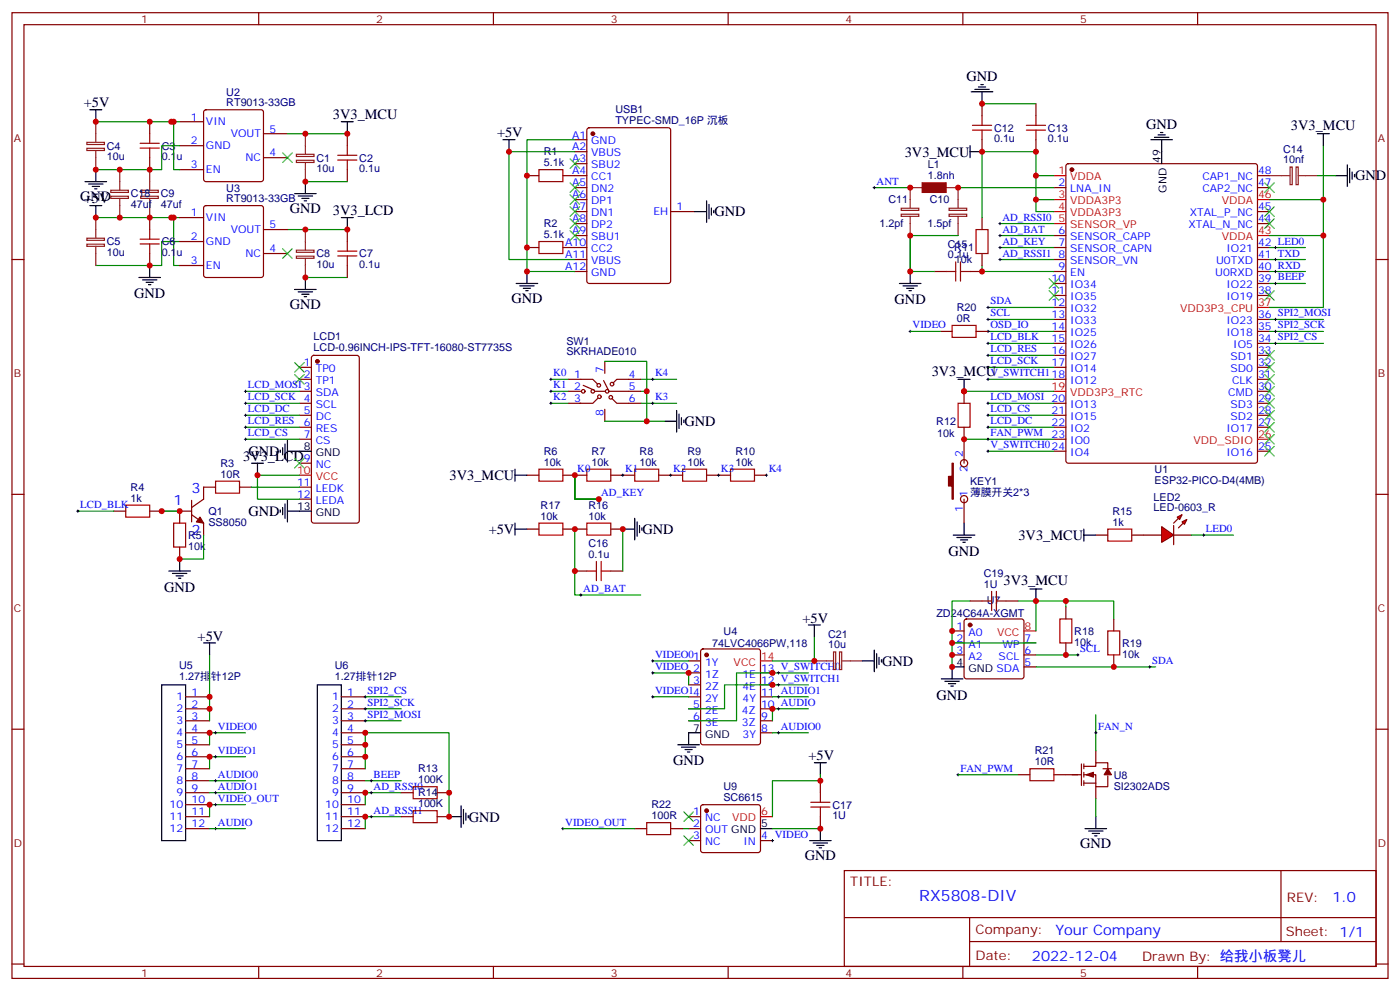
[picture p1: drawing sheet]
<svg xmlns="http://www.w3.org/2000/svg" width="412mm" height="292mm" viewBox="0 0 412 292" stroke-linecap="round" stroke-linejoin="round" font-family="sans-serif">
<g fill="none" stroke="#870000" stroke-width=".35">
<path d="M3.5 3.7h405.4v284.4h-405.4zM7.1 7.3h398.2v277.3h-398.2zM76.2 3.7v3.6M145.3 3.7v3.6M214.5 3.7v3.6M283.6 3.7v3.6M352.8 3.7v3.6M44.1 35.8v3.6M52.9 35.8h7.1M60.2 32.5l.5-.2h16.2l.5 .2 .2 .5v19.8l-.2 .5-.5 .2h-16.2l-.5-.3-.2-.4v-19.8zM77.6 39.4h7.1M102.3 39.4v3.5"/>
<path d="M173.1 37.8l.5-.2h23.2l.7 .4 .1 44.8-.5 .6-23.5 .1-.7-.5v-44.7zM289.3 30.6v3.5M305.2 30.6v3.5M44.1 46.4v3.6M52.9 42.9h7.1M52.9 50h7.1M77.6 46.4h7.1M102.3 50v3.5M155.2 51.7h3.5M165.8 51.7h7.1M169.3 55.2h3.6M169.3 58.8h3.6"/>
<path d="M169.3 44.7h3.6M169.3 41.1h3.6M169.3 48.2h3.6M289.3 41.1v3.6M305.2 41.1v3.6M310.4 55.2h3.6M314.2 48.4l.5-.2h55l.7 .4v87.1l-.4 .6-55.3 .1-.7-.5v-87zM370.4 55.2h3.5M370.4 51.7h3.5M3.5 76.4h3.6M44.1 64.1v3.5M44.1 74.6v3.6"/>
<path d="M52.9 64.1h7.1M52.9 71.1h7.1M52.9 78.2h7.1M60.2 60.7l.5-.2h16.2l.5 .2 .2 .5v19.8l-.2 .5-.5 .2h-16.2l-.5-.2-.2-.5v-19.8zM77.6 74.6h7.1M77.6 67.6h7.1M102.3 67.6v3.5M102.3 78.2v3.5M155.2 72.9h3.5M165.8 72.9h7.1M169.3 76.4h3.6M169.3 69.4h3.6"/>
<path d="M169.3 79.9h3.6M169.3 65.8h3.6M169.3 62.3h3.6M197.6 62.3h7M275.2 79.9h3.5M285.8 79.9h3.5M289.3 64.1v3.5M289.3 74.6v3.6M310.4 76.4h3.6M310.4 69.4h3.6M310.4 72.9h3.6M310.4 79.9h3.6"/>
<path d="M370.4 76.4h3.5M370.4 72.9h3.5M370.4 79.9h3.5M370.4 65.8h3.5M370.4 62.3h3.5M405.3 76.4h3.6M310.4 83.5h3.6M310.4 87h3.6M310.4 90.5h3.6M310.4 94.1h3.6M310.4 97.6h3.6M370.4 83.5h3.5"/>
<path d="M370.4 87h3.5M370.4 94.1h3.5M370.4 97.6h3.5M88.2 108.2h3.5M88.2 111.7h3.5M88.2 118.7h3.5M88.2 115.2h3.5M92 104.8l.4-.2h12.7l.7 .5v48.2l-.4 .7h-13l-.6-.4-.1-48.3zM284 115.2v3.5M310.4 101.1h3.6M310.4 104.6h3.6M310.4 108.2h3.6"/>
<path d="M310.4 111.7h3.6M310.4 118.7h3.6M370.4 101.1h3.5M370.4 104.6h3.5M370.4 108.2h3.5M370.4 111.7h3.5M370.4 118.7h3.5M370.4 115.2h3.5M88.2 122.3h3.5M88.2 125.8h3.5M88.2 129.3h3.5M88.2 136.4h3.5"/>
<path d="M155.2 139.9h3.5M165.8 139.9h7.1M179.9 139.9h7.1M194 139.9h7.1M208.1 139.9h7.1M222.2 139.9h3.6M284 125.8v10.6M310.4 122.3h3.6M310.4 125.8h3.6M310.4 129.3h3.6M310.4 132.9h3.6M370.4 122.3h3.5"/>
<path d="M370.4 125.8h3.5M370.4 132.9h3.5M3.5 145.6h3.6M33.5 150.5h3.5M44.1 150.5h3.5M56.4 151.6l3.6 2.4v3.6M56.4 150.5h-3.5v3.5M56.4 147.3v6.4M63.5 143.4h-3.5v3.6l-3.6 2.4M70.6 143.4h3.5M88.2 143.4h3.5M88.2 147h3.5"/>
<path d="M284 147v7M322.8 157.6h3.5M333.4 157.6h3.5M405.3 145.6h3.6M52.9 161.1v3.5M202.8 194.6h3.6M202.8 198.1h3.6M206.6 191.3l.5-.2h16.2l.7 .4v27.1l-.4 .6-16.5 .1-.7-.5v-27zM224 198.1h3.5M3.5 214.7h3.6M54.7 205.2h7M54.7 208.7h7"/>
<path d="M54.7 212.2h7M54.7 215.8h7M54.7 219.3h7M100.5 205.2h7.1M100.5 208.7h7.1M100.5 212.2h7.1M100.5 215.8h7.1M100.5 219.3h7.1M202.8 201.6h3.6M202.8 205.2h3.6M202.8 208.7h3.6M202.8 212.2h3.6"/>
<path d="M224 201.6h3.5M224 205.2h3.5M224 208.7h3.5M224 212.2h3.5M224 215.8h3.5M405.3 214.7h3.6M54.7 222.8h7M54.7 226.3h7M54.7 229.9h7M54.7 233.4h7M54.7 236.9h7M100.5 222.8h7.1"/>
<path d="M100.5 226.3h7.1M100.5 229.9h7.1M100.5 233.4h7.1M100.5 236.9h7.1M54.7 240.5h7M54.7 244h7M100.5 240.5h7.1M100.5 244h7.1M248.7 256.3h156.6v28.3h-156.6zM377.3 256.4v20.8M248.7 270.2h156.5M285.6 277.2h119.6"/>
<path d="M285.6 270.2v14.1M3.5 283.8h3.6M76.2 284.6v3.5M145.3 284.6v3.5M214.5 284.6v3.5M283.6 284.6v3.5M352.8 284.6v3.5M405.3 283.8h3.6"/>
<circle cx="284" cy="136.4" r="1.06"/>
<circle cx="284" cy="147" r="1.06"/>
</g>
<g fill="#870000" stroke="#870000" stroke-width=".35">
<path d="M58.9 152.3l1.1 1.7-2.1-.3z"/>
<path d="M280.5 136.4h.3v10.6h-.3v-3.9h-1.1v-2.8h1.1z"/>
<circle cx="315.7" cy="50" r=".53"/>
<circle cx="208.1" cy="192.8" r=".53"/>
<circle cx="174.6" cy="39.4" r=".53"/>
<circle cx="93.5" cy="106.4" r=".53"/>
</g>
<path d="M310.4 51.7h3.6M310.4 58.8h3.6M370.4 58.8h3.5M310.4 62.3h3.6M310.4 65.8h3.6M370.4 69.4h3.5M370.4 90.5h3.5M310.4 115.2h3.6M88.2 139.9h3.5M370.4 129.3h3.5M224 194.6h3.5" fill="none" stroke="#f00" stroke-width=".35"/>
<g fill="none" stroke="#000" stroke-width=".35">
<path d="M26.5 32.3h3.5M28.2 32.3v3.5M100.5 35.8h3.6M102.3 35.8v3.6M286.1 27h6.4M287.2 26.3h4.2M288.2 25.6h2.1M288.9 24.9h.7M289.3 27v3.6M388.1 39.4h3.5M389.8 39.4v3.5M25 53.5h6.4"/>
<path d="M26.1 54.2h4.2M27.2 54.9h2.1M27.9 55.6h.7M28.2 50v3.5M86.8 57h6.3M87.8 57.7h4.3M88.9 58.4h2.1M89.6 59.1h.7M90 53.5v3.5M148.2 41.1h3.5M149.9 41.1v3.6M285.8 44.7h3.5"/>
<path d="M285.8 42.9v3.5M342.2 44.7v3.5M393.3 51.7h3.6M396.9 48.5v6.4M397.6 49.6v4.2M398.3 50.7v2.1M399 51.4v.7M26.5 60.5h3.5M28.2 60.5v3.6M100.5 64.1h3.6M102.3 64.1v3.5M155.2 79.9v3.6"/>
<path d="M268.1 79.9v3.6M86.8 85.2h6.3M87.8 85.9h4.3M88.9 86.6h2.1M89.6 87.3h.7M90 81.7v3.5M152 83.5h6.4M153.1 84.2h4.2M154.2 84.9h2.1M154.9 85.6h.7M264.9 83.5h6.4M266 84.2h4.2"/>
<path d="M267.1 84.9h2.1M267.8 85.6h.7M282.2 111.7h3.6M284 111.7v3.5M74.1 136.4h3.5M75.8 136.4v3.5M82.5 132.5v.7M83.3 131.8v2.1M84 130.7v4.3M84.7 132.9h7M84.7 129.7v6.3M151.7 139.9h3.5"/>
<path d="M151.7 138.1v3.6M195.8 124h3.5M199.3 120.9v6.3M200 121.9v4.3M200.7 123v2.1M201.4 123.7v.7M82.5 150.1v.7M83.3 149.4v2.2M84 148.4v4.2M84.7 150.5h7M84.7 147.3v6.4M280.8 157.6h6.4"/>
<path d="M281.9 158.3h4.2M282.9 159h2.1M283.6 159.7h.7M284 154v3.6M49.7 168.1h6.4M50.8 168.8h4.2M51.9 169.5h2.1M52.6 170.3h.7M52.9 164.6v3.5M60 189.3h3.5M61.7 189.3v3.5M238.1 184h3.6"/>
<path d="M239.9 184v3.5M47.6 201.6h7.1v45.9h-7.1zM93.5 201.6h7v45.9h-7zM199.7 219.3h6.3M200.7 220h4.3M206.4 215.8h-3.6v3.5M135.8 237.3v6.3M136.5 238.3v4.3M137.2 239.4v2.1M201.8 220.7h2.1M202.5 221.4h.7M132.3 240.5h3.5"/>
<path d="M137.9 240.1v.7"/>
</g>
<g fill="none" stroke="#8c2424" stroke-width=".35">
<path d="M28.2 35.8v6M90 39.4v6M25.6 41.9h5.2v.6h-5.2zM25.6 43.7h5.2v.6h-5.2zM28.2 44.3v5.7M41.5 56h5.1v.7h-5.1zM41.5 57.8h5.1v.6h-5.1zM44.1 50v6M44.1 58.4v5.7M87.3 45.4h5.2v.7h-5.2zM87.3 47.2h5.2v.6h-5.2zM90 47.8v5.7"/>
<path d="M271.6 55.2h-3.5v6M278.7 55.2h3.5v6M373.9 51.7h6M380 49.2h.6v5.2h-.6zM381.8 49.2h.6v5.2h-.6zM382.4 51.7h5.7M25.6 70.1h5.2v.7h-5.2zM25.6 71.9h5.2v.6h-5.2zM28.2 64.1v6M28.2 72.5v5.7M87.3 73.7h5.2v.6h-5.2zM87.3 75.4h5.2v.7h-5.2z"/>
<path d="M90 67.6v6M90 76.1v5.6M265.5 61.3h5.2v.6h-5.2zM265.5 63.1h5.2v.6h-5.2zM268.1 63.7v5.7M279.6 61.3h5.2v.6h-5.2zM279.6 63.1h5.2v.6h-5.2zM282.2 63.7v5.7"/>
</g>
<g fill="none" stroke="#a10000" stroke-width=".35">
<path d="M44.1 39.4v2.8M286.5 36.9h5.6M286.5 38.3h5.6M289.3 34.1v2.8M289.3 38.3v2.8M302.3 36.9h5.7M302.3 38.3h5.7M305.2 34.1v2.8M305.2 38.3v2.8M41.3 42.2h5.6M41.3 43.6h5.6M44.1 43.6v2.8"/>
<path d="M99.5 45.7h5.6M99.5 47.1h5.6M102.3 42.9v2.8M102.3 47.1v2.9M158.7 50h7.1v3.5h-7.1zM41.3 70.4h5.6M41.3 71.8h5.6M44.1 67.6v2.8M44.1 71.8v2.8M99.5 73.9h5.6M99.5 75.4h5.6M102.3 71.1v2.8"/>
<path d="M102.3 75.4v2.8M158.7 71.1h7.1v3.5h-7.1zM278.7 79.9h2.8M281.5 77.1v5.7M282.9 79.9h2.9M282.9 77.1v5.7M287.5 67.6h3.5v7h-3.5zM282.2 118.7h3.6v7.1h-3.6zM158.7 138.1h7.1v3.6h-7.1zM172.9 138.1h7v3.6h-7zM187 138.1h7v3.6h-7zM201.1 138.1h7v3.6h-7z"/>
<path d="M215.2 138.1h7v3.6h-7zM37 148.7h7.1v3.6h-7.1zM51.2 154h3.5v7.1h-3.5zM63.5 141.7h7.1v3.5h-7.1zM326.3 155.8h7.1v3.5h-7.1z"/>
</g>
<g fill="none" stroke="#008700" stroke-width=".35">
<path d="M28.2 35.8h24.7M51.2 35.8v14.2h1.7M84.7 39.4h17.6M289.3 30.6h15.9M52.9 42.9h-5.3v7.1h-19.4M90 53.5h12.3M169.3 41.1h-14.1v38.8h14.1M169.3 44.7h-19.4v31.7h19.4M257.5 55.2h10.6M282.2 55.2h28.2M305.2 58.8v3.5h5.2M305.2 51.7v-7h-15.9v19.4"/>
<path d="M310.4 51.7h-5.2v7.1h5.2M373.9 58.8h15.9M388.1 51.7h5.2M389.8 42.9v26.5h-15.9M28.2 64.1h24.7M51.2 64.1v14.1h1.7M52.9 71.1h-5.3v7.1h-19.4M84.7 67.6h17.6M268.1 79.9h7.1M268.1 69.4v10.5M282.2 69.4h-14.1v10.5M289.3 78.2v1.7h21.1"/>
<path d="M294.6 65.8h15.8M294.6 69.4h15.8M294.6 72.9h15.8M294.6 76.4h15.8M373.9 72.9h10.6M373.9 76.4h10.6M373.9 79.9h10.6M389.8 69.4v21.1h-15.9M90 81.7h12.3M291 90.5h19.4M291 94.1h19.4M291 97.6h19.4"/>
<path d="M373.9 83.5h10.6M373.9 94.1h15.9M373.9 97.6h15.9M72.3 115.2h15.9M72.3 118.7h15.9M162.3 115.2h5.3M162.3 118.7h5.3M162.3 111.7h5.3M188.7 115.2h1.8v8.8h5.3M188.7 118.7h10.6M188.7 111.7h10.6M284 115.2h26.4"/>
<path d="M291 118.7h19.4M291 111.7h19.4M291 101.1h19.4M291 108.2h19.4M291 104.6h19.4M373.9 101.1h15.9M72.3 122.3h15.9M72.3 125.8h15.9M72.3 129.3h15.9M88.2 139.9h-12.4v7.1h12.4M284 129.3h26.4M291 125.8h19.4"/>
<path d="M291 122.3h19.4M291 132.9h19.4M22.9 150.5h10.6M47.6 150.5h5.3M60 157.6v7h-7.1M74.1 143.4h14.1M61.7 192.8v19.4M192.3 194.6h10.5M192.3 198.1h10.5v3.5M238.1 198.1h-21.1v14.1h-14.2M239.9 187.5v7.1h-12.4M72.3 215.8h-10.6v3.5"/>
<path d="M107.6 212.2h10.6M107.6 208.7h10.6M107.6 205.2h10.6M192.3 205.2h10.5M227.5 215.8h10.6M227.5 205.2h10.6M238.1 201.6h-24.7v7.1h-10.6M238.1 208.7h-10.6v3.5M61.7 229.9h10.6M61.7 233.4h10.6M72.3 222.8h-10.6v3.5M72.3 236.9h-10.6v3.6"/>
<path d="M107.6 226.3v-10.5h24.7v24.7M107.6 229.9h10.6M118.2 233.4h-10.6v3.5M61.7 244h10.6M118.2 240.5h-10.6v3.5"/>
</g>
<g fill="none" stroke="#3c3" stroke-width=".35">
<path d="M309 82.1l2.9 2.8M309 85.6l2.9 2.8M311.9 82.1l-2.9 2.8M311.9 85.6l-2.9 2.8M86.8 106.8l2.8 2.8M86.8 110.3l2.8 2.8M89.6 106.8l-2.8 2.8M89.6 110.3l-2.8 2.8M372.5 117.3l2.9 2.9M372.5 113.8l2.9 2.8M372.5 110.3l2.9 2.8M372.5 106.8l2.9 2.8"/>
<path d="M372.5 103.2l2.9 2.8M375.4 117.3l-2.9 2.9M375.4 113.8l-2.9 2.8M375.4 110.3l-2.9 2.8M375.4 106.8l-2.9 2.8M375.4 103.2l-2.9 2.8M86.8 135l2.8 2.8M89.6 135l-2.8 2.8M372.5 127.9l2.9 2.8M372.5 120.9l2.9 2.8M375.4 127.9l-2.9 2.8M375.4 120.9l-2.9 2.8"/>
</g>
<g fill="none" stroke="#000" stroke-width=".29">
<path d="M257.2 55.2h.7M257.5 54.9v.7M294.2 65.8h.7M294.2 76.4h.7M294.2 69.4h.7M294.2 72.9h.7M294.6 65.5v.7M294.6 69v.7M294.6 72.5v.7M294.6 76.1v.7M375.4 76.4h.7M375.4 72.9h.7"/>
<path d="M375.4 79.9h.7M375.7 72.5v.7M375.7 76.1v.7M375.7 79.6v.7M290.7 90.5h.7M290.7 94.1h.7M290.7 97.6h.7M291 90.2v.7M291 93.7v.7M291 97.2v.7M375.4 94.1h.7M375.4 97.6h.7"/>
<path d="M375.4 83.5h.7M375.7 83.1v.7M375.7 93.7v.7M375.7 97.2v.7M72 115.2h.7M72 118.7h.7M72.3 114.9v.7M72.3 118.4v.7M161.9 115.2h.7M161.9 118.7h.7M161.9 111.7h.7M162.3 111.3v.7"/>
<path d="M162.3 114.9v.7M162.3 118.4v.7M191.9 118.7h.7M191.9 111.7h.7M192.3 111.3v.7M192.3 118.4v.7M290.7 118.7h.7M290.7 111.7h.7M290.7 101.1h.7M290.7 104.6h.7M290.7 108.2h.7M291 100.8v.7"/>
<path d="M291 104.3v.7M291 107.8v.7M291 111.3v.7M291 118.4v.7M375.4 101.1h.7M375.7 100.8v.7M72 122.3h.7M72 125.8h.7M72 129.3h.7M72.3 121.9v.7M72.3 125.4v.8M72.3 129v.7"/>
<path d="M169 139.9h.7M169.3 139.6v.7M183.1 139.9h.7M183.4 139.6v.7M197.2 139.9h.7M197.6 139.6v.7M211.3 139.9h.7M211.7 139.6v.7M225.4 139.9h.7M225.8 139.6v.7M290.7 122.3h.7M290.7 125.8h.7"/>
<path d="M290.7 132.9h.7M291 121.9v.7M291 125.4v.8M291 132.5v.7M22.6 150.5h.7M22.9 150.1v.7M191.9 194.6h.7M191.9 198.1h.7M192.3 194.2v.7M192.3 197.8v.7M229 198.1h.7M229.3 197.8v.7"/>
<path d="M63.1 215.8h.8M63.5 215.4v.7M107.2 208.7h.7M107.2 212.2h.7M107.2 205.2h.7M107.6 204.8v.7M107.6 208.4v.7M107.6 211.9v.7M191.9 205.2h.7M192.3 204.8v.7M229 215.8h.7M229 208.7h.7"/>
<path d="M229 205.2h.7M229 201.6h.7M229.3 201.3v.7M229.3 204.8v.7M229.3 208.4v.7M229.3 215.4v.7M63.1 222.8h.8M63.1 229.9h.8M63.1 233.4h.8M63.1 236.9h.8M63.5 222.5v.7M63.5 229.5v.7"/>
<path d="M63.5 233v.8M63.5 236.6v.7M109 229.9h.7M109.4 229.5v.7M63.1 244h.8M63.5 243.6v.7"/>
</g>
<path d="M271.6 53.8h7.1v2.9h-7.1z" fill="#a10000" stroke="#a10000" stroke-width=".35"/>
<g fill="#f00" stroke="#870000" stroke-width=".35">
<path d="M342.2 155.1l3.5 2.5-3.5 2.1z"/>
<path d="M345.7 154.7v5.7z"/>
</g>
<g fill="#870000" stroke="#870000" stroke-width=".35">
<path d="M345.7 154l1.4-1.4z"/>
<path d="M347.1 155.4l1.4-1.4z"/>
</g>
<g fill="#f00" stroke="#870000" stroke-width=".35">
<path d="M346.8 152.3l1.4-.7-.7 1.4z"/>
<path d="M348.2 153.7l1.4-.7-.7 1.4z"/>
</g>
<g fill="none" stroke="#870000" stroke-width=".35">
<path d="M276.9 97.6h3.6M287.5 97.6h3.5M167.6 111.7h7l1.4 1.4M167.6 115.2h3.5M167.6 118.7h3.5M171.8 113.5l3.2 1.4M175.3 115.2h2.9M176 117.3l-1.4 1.4h-3.9M177.8 112l1.4 2.9M178.2 106.4v3.5M179.6 115.2h9.1M180.3 117.3l1.4 1.4h7"/>
<path d="M188.7 111.7h-7l-1.1 1M178.2 120.5v3.5M155.2 155.8h3.5M165.8 155.8h7.1M179.9 155.8h3.5M336.9 157.6h5.3M345.7 157.6h5.3M169.3 168.1h3.6M179.9 168.1h3.5M285.8 177h3.5M296.3 177h3.6M314 178.7v3.5"/>
<path d="M280.5 185.8h3.5M280.5 189.3h3.5M280.5 192.8h3.5M284.2 182.5l.5-.3h16.2l.5 .3 .2 .5v16.2l-.2 .5-.5 .2h-16.2l-.5-.3-.2-.4v-16.2zM301.6 189.3h3.6M301.6 192.8h3.6M301.6 196.4h3.6M314 189.3v3.5M328.1 182.2v3.6M328.1 192.8v3.6M118.2 233.4h3.5M128.8 233.4h3.5"/>
<path d="M206.6 237.1l.5-.2h16.2l.5 .2 .2 .5v12.7l-.2 .5-.5 .2h-16.2l-.5-.2-.2-.5v-12.7zM241.7 229.9v3.5M299.9 228.1h3.5M310.4 228.1h8.2M318.6 224.9v6.4M319.3 225.6h3.5v-1h3.5v2.8M319.3 228.1h3.5v3.5h3.5v-3.1M319.3 230.6h3.5M319.3 224.9v1.4M319.3 227.4v1.4M319.3 229.9v1.4M322.8 221.1v3.5"/>
<path d="M322.8 231.6v3.6M324.9 226.3h2.5M118.2 240.5h3.5M128.8 240.5h3.5M187 244h3.5M197.6 244h3.5M202.8 240.5h3.6M202.8 244h3.6M202.8 247.5h3.6M224 247.5h3.5M241.7 240.5v3.5"/>
<circle cx="171.8" cy="115.2" r=".53"/>
<circle cx="174.6" cy="115.2" r=".53"/>
<circle cx="176.4" cy="113.5" r=".53"/>
<circle cx="176.6" cy="116.8" r=".53"/>
<circle cx="178.9" cy="115.2" r=".53"/>
<circle cx="179.9" cy="117" r=".53"/>
<circle cx="180.3" cy="113.1" r=".53"/>
</g>
<g fill="none" stroke="#008700" stroke-width=".35">
<path d="M268.1 97.6h8.8M178.2 106.4h12.3v8.8M169.3 139.9v7.1h7.1M178.2 124h12.3M169.3 155.8v19.4h19.4M183.4 155.8v12.3M351 157.6h12.4M285.8 177h-5.3v19.4M299.9 177h5.3M314 177v1.7M280.5 189.3h24.7M305.2 192.8h12.3"/>
<path d="M305.2 196.4h35.2M328.1 182.2v-5.2h-22.9v8.8M322.8 210.5v10.6M241.7 228.1v1.8h-14.2v10.6M282.2 228.1h17.7M322.8 235.2v5.3M165.8 244h21.2M201.1 244h1.7M227.5 244h14.2"/>
</g>
<g fill="none" stroke="#000" stroke-width=".35">
<path d="M341.1 39.7h2.2M341.8 39h.7M208.1 59.1v6.4M339 41.1h6.4M340.1 40.4h4.2M342.2 41.1v3.6M44.1 78.2v3.5M204.6 62.3h3.5M208.8 60.2v4.2M209.5 61.2v2.2M210.3 61.9v.8M40.9 81.7h6.4"/>
<path d="M42 82.4h4.2M43 83.1h2.2M43.7 83.8h.7M151.7 155.8h3.5M151.7 154v3.6M183.4 155.8h3.6M187 152.6v6.4M187.7 153.7v4.2M188.4 154.7v2.1M189.1 155.4v.7M319.3 157.6h3.5M319.3 155.8v3.5"/>
<path d="M303.4 173.4h3.5M305.2 173.4v3.6M254 194.6h3.5M257.5 191.4v6.4M258.2 192.5v4.2M258.9 193.5v2.2M259.6 194.2v.7M277.3 199.9h6.3M284 196.4h-3.5v3.5M278.3 200.6h4.3M279.4 201.3h2.1M280.1 202h.7"/>
<path d="M239.9 224.6h3.5M241.7 224.6v3.5M224 244h3.5M238.5 247.5h6.3M239.5 248.2h4.3M240.6 248.9h2.1M241.3 249.6h.7M241.7 244v3.5M319.6 244h6.4M320.7 244.7h4.2M321.7 245.4h2.1M322.4 246.1h.7"/>
<path d="M322.8 240.5v3.5"/>
</g>
<g fill="none" stroke="#000" stroke-width=".29">
<path d="M267.8 97.6h.7M268.1 97.2v.7M290.7 129.3h.7M291 129v.7M176 147h.7M176.4 146.6v.7M354.2 157.6h.7M354.5 157.2v.7M170.7 175.2h.7M171.1 174.8v.7M317.1 192.8h.8M317.5 192.5v.7"/>
<path d="M338.3 196.4h.7M338.7 196v.7M322.4 215.8h.7M322.8 215.4v.7M109 233.4h.7M109.4 233v.8M281.9 228.1h.7M282.2 227.8v.7M109 240.5h.7M109.4 240.1v.7M165.5 244h.7M165.8 243.6v.7"/>
<path d="M227.2 247.5h.7M227.5 247.2v.7"/>
</g>
<g fill="none" stroke="#a10000" stroke-width=".35">
<path d="M280.5 95.8h7v3.5h-7zM158.7 154h7.1v3.6h-7.1zM172.9 154h7v3.6h-7zM172.9 168.1h2.8M175.7 165.3v5.7M177.1 168.1h2.8M177.1 165.3v5.7M289.3 177h2.8M292.1 174.1v5.7M293.5 177h2.8M293.5 174.1v5.7M312.2 182.2h3.5v7.1h-3.5z"/>
<path d="M326.3 185.8h3.5v7h-3.5zM121.7 231.6h7.1v3.6h-7.1zM121.7 238.7h7.1v3.5h-7.1zM238.8 236.2h5.7M238.8 237.6h5.7M241.7 233.4v2.8M241.7 237.6v2.9M303.4 226.3h7v3.6h-7zM190.5 242.2h7.1v3.5h-7.1z"/>
</g>
<g fill="#870000" stroke="#870000" stroke-width=".35">
<path d="M320 228.1l2.1-.7v1.4z"/>
<path d="M326.3 226.3l1.1 1.8h-2.1z"/>
<circle cx="285.7" cy="184" r=".53"/>
<circle cx="208.1" cy="238.7" r=".53"/>
</g>
<path d="M301.6 185.8h3.6M224 240.5h3.5" fill="none" stroke="#f00" stroke-width=".35"/>
<g fill="none" stroke="#3c3" stroke-width=".35">
<path d="M83.3 45l2.8 2.8M86.1 45l-2.8 2.8M167.9 46.8l2.8 2.8M167.9 57.4l2.8 2.8M167.9 53.8l2.8 2.9M170.7 46.8l-2.8 2.8M170.7 57.4l-2.8 2.8M170.7 53.8l-2.8 2.9M372.5 53.8l2.9 2.9M375.4 53.8l-2.9 2.9M83.3 73.2l2.8 2.9M86.1 73.2l-2.8 2.9"/>
<path d="M167.9 60.9l2.8 2.8M167.9 64.4l2.8 2.8M167.9 67.9l2.8 2.9M170.7 60.9l-2.8 2.8M170.7 64.4l-2.8 2.8M170.7 67.9l-2.8 2.9M372.5 64.4l2.9 2.8M372.5 60.9l2.9 2.8M375.4 64.4l-2.9 2.8M375.4 60.9l-2.9 2.8M372.5 85.6l2.9 2.8M375.4 85.6l-2.9 2.8"/>
<path d="M372.5 124.4l2.9 2.8M372.5 131.4l2.9 2.9M375.4 124.4l-2.9 2.8M375.4 131.4l-2.9 2.9M201.4 239l2.9 2.9M204.3 239l-2.9 2.9M201.4 246.1l2.9 2.8M204.3 246.1l-2.9 2.8"/>
</g>
<path d="M32.6 56h5.2v.7h-5.2zM32.6 57.8h5.2v.6h-5.2zM35.3 50v6M35.3 58.4v5.7M239.9 194.6h5.6M245.5 191.9h.7v5.2h-.7zM247.3 191.9h.6v5.2h-.6zM248 194.6h6" fill="none" stroke="#8c2424" stroke-width=".35"/>
<g fill="#c00">
<circle cx="44.1" cy="35.8" r=".88"/>
<circle cx="44.1" cy="50" r=".88"/>
<circle cx="51.2" cy="35.8" r=".88"/>
<circle cx="28.2" cy="50" r=".88"/>
<circle cx="28.2" cy="35.8" r=".88"/>
<circle cx="50.4" cy="35.8" r=".88"/>
<circle cx="90" cy="39.4" r=".88"/>
<circle cx="102.3" cy="39.4" r=".88"/>
<circle cx="90" cy="53.5" r=".88"/>
<circle cx="90" cy="81.7" r=".88"/>
<circle cx="102.3" cy="67.6" r=".88"/>
<circle cx="90" cy="67.6" r=".88"/>
<circle cx="50.4" cy="64.1" r=".88"/>
<circle cx="28.2" cy="64.1" r=".88"/>
<circle cx="51.2" cy="64.1" r=".88"/>
<circle cx="44.1" cy="78.2" r=".88"/>
<circle cx="44.1" cy="64.1" r=".88"/>
<circle cx="149.9" cy="44.7" r=".88"/>
<circle cx="75.8" cy="139.9" r=".88"/>
<circle cx="52.9" cy="150.5" r=".88"/>
<circle cx="52.9" cy="164.6" r=".88"/>
<circle cx="47.6" cy="150.5" r=".88"/>
<circle cx="305.2" cy="58.8" r=".88"/>
<circle cx="268.1" cy="69.4" r=".88"/>
<circle cx="282.2" cy="55.2" r=".88"/>
<circle cx="268.1" cy="55.2" r=".88"/>
<circle cx="305.2" cy="51.7" r=".88"/>
<circle cx="289.3" cy="44.7" r=".88"/>
<circle cx="305.2" cy="44.7" r=".88"/>
<circle cx="289.3" cy="30.6" r=".88"/>
<circle cx="389.8" cy="58.8" r=".88"/>
<circle cx="389.8" cy="69.4" r=".88"/>
<circle cx="289.3" cy="79.9" r=".88"/>
<circle cx="268.1" cy="79.9" r=".88"/>
<circle cx="284" cy="129.3" r=".88"/>
<circle cx="284" cy="115.2" r=".88"/>
<circle cx="61.7" cy="205.2" r=".88"/>
<circle cx="61.7" cy="208.7" r=".88"/>
<circle cx="61.7" cy="215.8" r=".88"/>
<circle cx="61.7" cy="222.8" r=".88"/>
<circle cx="61.7" cy="236.9" r=".88"/>
<circle cx="107.6" cy="240.5" r=".88"/>
<circle cx="107.6" cy="233.4" r=".88"/>
<circle cx="107.6" cy="215.8" r=".88"/>
<circle cx="107.6" cy="222.8" r=".88"/>
<circle cx="107.6" cy="219.3" r=".88"/>
<circle cx="227.5" cy="198.1" r=".88"/>
<circle cx="227.5" cy="201.6" r=".88"/>
<circle cx="202.8" cy="198.1" r=".88"/>
<circle cx="227.5" cy="208.7" r=".88"/>
<circle cx="169.3" cy="155.8" r=".88"/>
<circle cx="183.4" cy="155.8" r=".88"/>
<circle cx="169.3" cy="168.1" r=".88"/>
<circle cx="169.3" cy="139.9" r=".88"/>
<circle cx="176.4" cy="147" r=".88"/>
<circle cx="280.5" cy="189.3" r=".88"/>
<circle cx="280.5" cy="192.8" r=".88"/>
<circle cx="280.5" cy="196.4" r=".88"/>
<circle cx="305.2" cy="177" r=".88"/>
<circle cx="314" cy="177" r=".88"/>
<circle cx="314" cy="192.8" r=".88"/>
<circle cx="328.1" cy="196.4" r=".88"/>
<circle cx="132.3" cy="233.4" r=".88"/>
<circle cx="132.3" cy="240.5" r=".88"/>
<circle cx="155.2" cy="51.7" r=".88"/>
<circle cx="155.2" cy="72.9" r=".88"/>
<circle cx="155.2" cy="79.9" r=".88"/>
<circle cx="190.5" cy="124" r=".88"/>
<circle cx="190.5" cy="115.2" r=".88"/>
<circle cx="241.7" cy="229.9" r=".88"/>
<circle cx="241.7" cy="244" r=".88"/>
<circle cx="35.3" cy="64.1" r=".88"/>
<circle cx="35.3" cy="50" r=".88"/>
<circle cx="280.5" cy="185.8" r=".88"/>
<circle cx="239.9" cy="194.6" r=".88"/>
</g>
<text font-size="4.6" fill="#00f" x="270.8" y="265.4">RX5808-DIV</text>
<g font-size="4.2">
<text x="284.7" y="23.8">GND</text>
<text x="24.7" y="31.6">+5V</text>
<text x="98.1" y="35.1">3V3_MCU</text>
<text x="146.4" y="40.4">+5V</text>
<text x="337.6" y="38">GND</text>
<text x="380.3" y="38.2">3V3_MCU</text>
<text x="266.5" y="46.1">3V3_MCU</text>
<text x="399.2" y="53.1">GND</text>
<text x="23.6" y="59.1">GND</text>
<text x="24.7" y="59.8">+5V</text>
<text x="85.4" y="62.7">GND</text>
<text x="98.1" y="63.4">3V3_LCD</text>
<text x="210.4" y="63.7">GND</text>
<text x="39.5" y="87.8">GND</text>
<text x="150.6" y="89.1">GND</text>
<text x="263.5" y="89.6">GND</text>
<text x="85.4" y="90.9">GND</text>
<text x="274.4" y="110.6">3V3_MCU</text>
<text x="201.6" y="125.5">GND</text>
<text x="71.6" y="135.7">3V3_LCD</text>
<text x="73.2" y="134.3">GND</text>
<text x="132.5" y="141.3">3V3_MCU</text>
<text x="73.2" y="151.9">GND</text>
<text x="144" y="157.2">+5V</text>
<text x="189.3" y="157.2">GND</text>
<text x="300" y="159">3V3_MCU</text>
<text x="279.4" y="163.6">GND</text>
<text x="295.6" y="172.3">3V3_MCU</text>
<text x="48.3" y="174.2">GND</text>
<text x="236.4" y="183.3">+5V</text>
<text x="58.2" y="188.6">+5V</text>
<text x="259.8" y="196">GND</text>
<text x="275.9" y="206">GND</text>
<text x="198.3" y="225.4">GND</text>
<text x="238.1" y="223.9">+5V</text>
<text x="138.1" y="241.9">GND</text>
<text x="318.2" y="249.6">GND</text>
<text x="237.1" y="253.2">GND</text>
</g>
<g font-size="4.2" fill="#00f">
<text x="51.2" y="148.7">1</text>
<text x="56.4" y="145.2">3</text>
<text x="56.4" y="157.6">2</text>
<text x="392.5" y="265.6">1.0</text>
<text x="310.9" y="275.2">Your Company</text>
<text x="304" y="283">2022-12-04</text>
</g>
<g font-size="3.9" fill="#800">
<text x="250.5" y="260.9">TITLE:</text>
<text x="379.1" y="265.6">REV:</text>
<text x="287.4" y="275.1">Company:</text>
<text x="378.7" y="275.7">Sheet: 1/1</text>
<text x="287.4" y="282.8">Date:</text>
<text x="336.4" y="282.9">Drawn By: 给我小板凳儿</text>
</g>
<g font-size="3.2" fill="#800">
<text x="41.6" y="6.7">1</text>
<text x="110.8" y="6.7">2</text>
<text x="179.9" y="6.7">3</text>
<text x="249.1" y="6.7">4</text>
<text x="318.2" y="6.7">5</text>
<text x="4.1" y="41.8">A</text>
<text x="405.9" y="41.8">A</text>
<text x="4.1" y="111">B</text>
<text x="405.9" y="111">B</text>
<text x="4.1" y="180.1">C</text>
<text x="405.9" y="180.1">C</text>
<text x="4.1" y="249.3">D</text>
<text x="405.9" y="249.3">D</text>
<text x="41.6" y="287.5">1</text>
<text x="110.8" y="287.5">2</text>
<text x="179.9" y="287.5">3</text>
<text x="249.1" y="287.5">4</text>
<text x="318.2" y="287.5">5</text>
</g>
<g font-size="3.2" fill="#000080">
<text x="66.7" y="28.2">U2</text>
<text x="66.7" y="31.1">RT9013-33GB</text>
<text x="181.3" y="33.4">USB1</text>
<text x="181.3" y="36.5">TYPEC-SMD_16P 沉板</text>
<text x="292.8" y="41.9">0.1u</text>
<text x="292.8" y="38.8">C12</text>
<text x="308.7" y="41.9">0.1u</text>
<text x="308.7" y="38.8">C13</text>
<text x="31.5" y="47.2">10u</text>
<text x="31.5" y="44">C4</text>
<text x="47.6" y="47.2">0.1u</text>
<text x="47.6" y="44">C3</text>
<text x="93.2" y="47.6">C1</text>
<text x="105.8" y="47.6">C2</text>
<text x="160.2" y="45.7">R1</text>
<text x="378" y="44.9">C14</text>
<text x="93.2" y="50.7">10u</text>
<text x="105.8" y="50.7">0.1u</text>
<text x="160.2" y="48.9">5.1k</text>
<text x="273.3" y="52.8">1.8nh</text>
<text x="273.3" y="49.6">L1</text>
<text x="378" y="48.1">10nf</text>
<text x="38.5" y="58.1">C18</text>
<text x="47.3" y="58.1">C9</text>
<text x="66.7" y="59.4">RT9013-33GB</text>
<text x="66.7" y="56.4">U3</text>
<text x="261.7" y="59.9">C11</text>
<text x="273.9" y="59.9">C10</text>
<text x="38.5" y="61.3">47uf</text>
<text x="47.3" y="61.3">47uf</text>
<text x="160.2" y="70.1">5.1k</text>
<text x="160.2" y="66.8">R2</text>
<text x="259.1" y="67">1.2pf</text>
<text x="273.2" y="67">1.5pf</text>
<text x="31.5" y="75.4">10u</text>
<text x="31.5" y="72.3">C5</text>
<text x="47.6" y="75.4">0.1u</text>
<text x="47.6" y="72.3">C6</text>
<text x="93.2" y="75.8">C8</text>
<text x="105.8" y="75.8">C7</text>
<text x="279.2" y="76.1">0.1u</text>
<text x="279.2" y="72.9">C15</text>
<text x="281.1" y="74">R11</text>
<text x="281.3" y="77.6">10k</text>
<text x="93.2" y="79">10u</text>
<text x="105.8" y="79">0.1u</text>
<text x="281.8" y="94.8">0R</text>
<text x="281.8" y="91.6">R20</text>
<text x="92.4" y="100.2">LCD1</text>
<text x="166.9" y="101.5">SW1</text>
<text x="92.4" y="103.4">LCD-0.96INCH-IPS-TFT-16080-ST7735S</text>
<text x="166.9" y="104.6">SKRHADE010</text>
<text x="275.8" y="125.2">R12</text>
<text x="276" y="128.7">10k</text>
<text x="64.9" y="137.4">R3</text>
<text x="160.2" y="137.1">10k</text>
<text x="160.2" y="133.9">R6</text>
<text x="174.3" y="137.1">10k</text>
<text x="174.3" y="133.9">R7</text>
<text x="188.4" y="137.1">10k</text>
<text x="188.4" y="133.9">R8</text>
<text x="202.5" y="137.1">10k</text>
<text x="202.5" y="133.9">R9</text>
<text x="216.6" y="137.1">10k</text>
<text x="216.6" y="133.9">R10</text>
<text x="64.9" y="140.6">10R</text>
<text x="285.8" y="142.8">KEY1</text>
<text x="340.1" y="142.4">ESP32-PICO-D4(4MB)</text>
<text x="340.1" y="139.3">U1</text>
<text x="38.5" y="147.7">1k</text>
<text x="38.5" y="144.5">R4</text>
<text x="159.3" y="149.8">R17</text>
<text x="173.4" y="149.8">R16</text>
<text x="285.8" y="146">薄膜开关2*3</text>
<text x="339.8" y="147.4">LED2</text>
<text x="61.4" y="154.8">SS8050</text>
<text x="61.4" y="151.6">Q1</text>
<text x="159.3" y="153">10k</text>
<text x="173.4" y="153">10k</text>
<text x="327.7" y="154.7">1k</text>
<text x="327.7" y="151.6">R15</text>
<text x="339.8" y="150.5">LED-0603_R</text>
<text x="55.4" y="161.9">10k</text>
<text x="55.4" y="158.7">R5</text>
<text x="173.4" y="161.1">C16</text>
<text x="173.4" y="164.3">0.1u</text>
<text x="289.8" y="173.1">1U</text>
<text x="289.8" y="169.9">C19</text>
<text x="290.7" y="177.9">U7</text>
<text x="275.8" y="181.6">ZD24C64A-XGMT</text>
<text x="209.8" y="190.5">74LVC4066PW,118</text>
<text x="213.2" y="186.8">U4</text>
<text x="243.9" y="190.9">10u</text>
<text x="243.9" y="187.7">C21</text>
<text x="316.4" y="190.1">10k</text>
<text x="316.4" y="186.9">R18</text>
<text x="330.6" y="190.4">R19</text>
<text x="52.8" y="197">U5</text>
<text x="98.6" y="197">U6</text>
<text x="330.6" y="193.6">10k</text>
<text x="52.8" y="200.3">1.27排针12P</text>
<text x="98.6" y="200.3">1.27排针12P</text>
<text x="123.1" y="227.4">R13</text>
<text x="304.8" y="225.3">10R</text>
<text x="304.8" y="222.1">R21</text>
<text x="123.1" y="230.6">100K</text>
<text x="213.1" y="232.7">U9</text>
<text x="328.1" y="232.5">SI2302ADS</text>
<text x="328.1" y="229.2">U8</text>
<text x="123.1" y="237.6">100K</text>
<text x="123.1" y="234.4">R14</text>
<text x="191.9" y="238">R22</text>
<text x="213.1" y="235.8">SC6615</text>
<text x="245.2" y="238.1">C17</text>
<text x="191.9" y="241.2">100R</text>
<text x="245.2" y="241.2">1U</text>
</g>
<g font-size="3.2" fill="#00f">
<text x="56.2" y="35.5">1</text>
<text x="60.7" y="36.9">VIN</text>
<text x="68" y="40.4">VOUT</text>
<text x="79.4" y="39">5</text>
<text x="168.5" y="40.8">A1</text>
<text x="56.2" y="42.5">2</text>
<text x="60.7" y="44">GND</text>
<text x="72.3" y="47.5">NC</text>
<text x="79.4" y="46.1">4</text>
<text x="168.5" y="44.3">A2</text>
<text x="168.5" y="47.8">A3</text>
<text x="174.2" y="46.1">VBUS</text>
<text x="174.2" y="42.5">GND</text>
<text x="56.2" y="49.6">3</text>
<text x="60.7" y="51">EN</text>
<text x="168.5" y="51.4">A4</text>
<text x="174.2" y="53.1">CC1</text>
<text x="174.2" y="49.6">SBU2</text>
<text x="354.2" y="53.1">CAP1_NC</text>
<text x="370.6" y="51.4">48</text>
<text x="168.5" y="58.4">A6</text>
<text x="168.5" y="54.9">A5</text>
<text x="174.2" y="56.7">DN2</text>
<text x="258.2" y="54.4">ANT</text>
<text x="311.8" y="54.9">2</text>
<text x="315.3" y="56.7">LNA_IN</text>
<text x="354.2" y="56.7">CAP2_NC</text>
<text x="370.6" y="54.9">47</text>
<text x="56.2" y="63.7">1</text>
<text x="60.7" y="65.1">VIN</text>
<text x="168.5" y="61.9">A7</text>
<text x="168.5" y="65.5">A8</text>
<text x="174.2" y="63.7">DN1</text>
<text x="174.2" y="60.2">DP1</text>
<text x="192.5" y="63.4">EH</text>
<text x="199.3" y="61.9">1</text>
<text x="295.3" y="64.9">AD_RSSI0</text>
<text x="350.5" y="63.7">XTAL_P_NC</text>
<text x="370.6" y="65.5">44</text>
<text x="370.6" y="61.9">45</text>
<text x="56.2" y="70.8">2</text>
<text x="68" y="68.7">VOUT</text>
<text x="79.4" y="67.2">5</text>
<text x="168.5" y="69">A9</text>
<text x="174.2" y="70.8">SBU1</text>
<text x="174.2" y="67.2">DP2</text>
<text x="295.3" y="68.5">AD_BAT</text>
<text x="311.8" y="69">6</text>
<text x="315.3" y="70.8">SENSOR_CAPP</text>
<text x="350" y="67.2">XTAL_N_NC</text>
<text x="56.2" y="77.8">3</text>
<text x="60.7" y="72.2">GND</text>
<text x="72.3" y="75.7">NC</text>
<text x="79.4" y="74.3">4</text>
<text x="166.5" y="76.1">A11</text>
<text x="166.5" y="72.5">A10</text>
<text x="174.2" y="77.8">VBUS</text>
<text x="174.2" y="74.3">CC2</text>
<text x="295.3" y="75.5">AD_RSSI1</text>
<text x="295.3" y="72">AD_KEY</text>
<text x="311.8" y="72.5">7</text>
<text x="311.8" y="76.1">8</text>
<text x="315.3" y="74.3">SENSOR_CAPN</text>
<text x="315.3" y="77.8">SENSOR_VN</text>
<text x="358.2" y="77.8">U0TXD</text>
<text x="361.2" y="74.3">IO21</text>
<text x="370.6" y="76.1">41 TXD</text>
<text x="370.6" y="72.5">42 LED0</text>
<text x="60.7" y="79.2">EN</text>
<text x="166.5" y="79.6">A12</text>
<text x="174.2" y="81.4">GND</text>
<text x="309.8" y="83.1">10</text>
<text x="311.8" y="79.6">9</text>
<text x="315.3" y="81.4">EN</text>
<text x="357.9" y="81.4">U0RXD</text>
<text x="370.6" y="83.1">39 BEEP</text>
<text x="370.6" y="79.6">40 RXD</text>
<text x="291.7" y="89.6">SDA</text>
<text x="309.8" y="86.6">11</text>
<text x="315.3" y="84.9">IO34</text>
<text x="315.3" y="88.4">IO35</text>
<text x="361.2" y="88.4">IO19</text>
<text x="361.2" y="84.9">IO22</text>
<text x="370.6" y="86.6">38</text>
<text x="291.7" y="93.2">SCL</text>
<text x="309.8" y="90.2">12</text>
<text x="309.8" y="93.7">13</text>
<text x="315.3" y="91.9">IO32</text>
<text x="315.3" y="95.5">IO33</text>
<text x="361.2" y="95.5">IO23</text>
<text x="370.6" y="93.7">36 SPI2_MOSI</text>
<text x="268.8" y="96.7">VIDEO</text>
<text x="291.7" y="96.7">OSD_IO</text>
<text x="291.7" y="100.2">LCD_BLK</text>
<text x="309.8" y="97.2">14</text>
<text x="309.8" y="100.8">15</text>
<text x="315.3" y="99">IO25</text>
<text x="361.2" y="99">IO18</text>
<text x="370.6" y="100.8">34 SPI2_CS</text>
<text x="370.6" y="97.2">35 SPI2_SCK</text>
<text x="89.5" y="107.8">1</text>
<text x="291.7" y="103.8">LCD_RES</text>
<text x="291.7" y="107.3">LCD_SCK</text>
<text x="309.8" y="104.3">16</text>
<text x="309.8" y="107.8">17</text>
<text x="315.3" y="102.5">IO26</text>
<text x="315.3" y="106">IO27</text>
<text x="362.5" y="106">SD1</text>
<text x="363.3" y="102.5">IO5</text>
<text x="370.6" y="107.8">32</text>
<text x="370.6" y="104.3">33</text>
<text x="89.5" y="111.3">2</text>
<text x="93" y="109.6">TP0</text>
<text x="93" y="113.1">TP1</text>
<text x="163" y="110.8">K0</text>
<text x="169.1" y="111.3">1</text>
<text x="177.8" y="109.9" transform="rotate(-90 177.8 109.9)">7</text>
<text x="185.2" y="111.3">4</text>
<text x="193" y="110.8">K4</text>
<text x="291.7" y="110.8">V_SWITCH118</text>
<text x="315.3" y="109.6">IO14</text>
<text x="315.3" y="113.1">IO12</text>
<text x="362.5" y="109.6">SD0</text>
<text x="362.9" y="113.1">CLK</text>
<text x="370.6" y="111.3">31</text>
<text x="73" y="114.3">LCD_MOSI 3</text>
<text x="73" y="117.9">LCD_SCK</text>
<text x="89.5" y="118.4">4</text>
<text x="93" y="116.6">SDA</text>
<text x="163" y="114.3">K1</text>
<text x="163" y="117.9">K2</text>
<text x="169.1" y="114.9">2</text>
<text x="169.1" y="118.4">3</text>
<text x="185.2" y="114.9">5</text>
<text x="185.2" y="118.4">6</text>
<text x="193" y="117.9">K3</text>
<text x="291.7" y="117.9">LCD_MOSI 20</text>
<text x="361.8" y="116.6">CMD</text>
<text x="370.6" y="118.4">29</text>
<text x="370.6" y="114.9">30</text>
<text x="73" y="121.4">LCD_DC</text>
<text x="73" y="124.9">LCD_RES</text>
<text x="89.5" y="121.9">5</text>
<text x="89.5" y="125.4">6</text>
<text x="93" y="120.2">SCL</text>
<text x="93" y="123.7">DC</text>
<text x="177.8" y="122.5" transform="rotate(-90 177.8 122.5)">8</text>
<text x="291.7" y="124.9">LCD_DC</text>
<text x="291.7" y="121.4">LCD_CS</text>
<text x="309.8" y="121.9">21</text>
<text x="309.8" y="125.4">22</text>
<text x="315.3" y="120.2">IO13</text>
<text x="315.3" y="123.7">IO15</text>
<text x="362.5" y="123.7">SD2</text>
<text x="362.5" y="120.2">SD3</text>
<text x="370.6" y="125.4">27</text>
<text x="370.6" y="121.9">28</text>
<text x="73" y="128.4">LCD_CS</text>
<text x="89.5" y="129">7</text>
<text x="93" y="127.2">RES</text>
<text x="93" y="130.7">CS</text>
<text x="291.7" y="132">V_SWITCH024</text>
<text x="291.7" y="128.4">FAN_PWM</text>
<text x="309.8" y="129">23</text>
<text x="315.3" y="127.2">IO2</text>
<text x="315.3" y="130.7">IO0</text>
<text x="361.2" y="127.2">IO17</text>
<text x="89.5" y="136">9</text>
<text x="93" y="137.8">NC</text>
<text x="283.6" y="134.6" transform="rotate(-90 283.6 134.6)">2</text>
<text x="315.3" y="134.3">IO4</text>
<text x="361.2" y="134.3">IO16</text>
<text x="370.6" y="132.5">25</text>
<text x="87.5" y="143.1">11</text>
<text x="170" y="139">K0</text>
<text x="184.1" y="139">K1</text>
<text x="198.3" y="139">K2</text>
<text x="212.4" y="139">K3</text>
<text x="226.5" y="139">K4</text>
<text x="285" y="139.1" transform="rotate(-90 285 139.1)">2</text>
<text x="23.6" y="149.6">LCD_BLK</text>
<text x="87.5" y="146.6">12</text>
<text x="93" y="144.9">LEDK</text>
<text x="93" y="148.4">LEDA</text>
<text x="177.1" y="146.1">AD_KEY</text>
<text x="285" y="146.3" transform="rotate(-90 285 146.3)">1</text>
<text x="283.6" y="150.7" transform="rotate(-90 283.6 150.7)">1</text>
<text x="355.2" y="156.7">LED0</text>
<text x="171.8" y="174.3">AD_BAT</text>
<text x="281.8" y="185.4">1</text>
<text x="281.8" y="188.9">2</text>
<text x="285.3" y="187.2">A0</text>
<text x="285.3" y="190.7">A1</text>
<text x="295.3" y="190.7">WP</text>
<text x="301.8" y="188.9">7</text>
<text x="318.2" y="191.9">SCL</text>
<text x="193" y="193.7">VIDEO01</text>
<text x="193" y="197.2">VIDEO 2</text>
<text x="207.7" y="196">1Y</text>
<text x="224.2" y="197.8">13 V_SWITCH0</text>
<text x="281.8" y="192.5">3</text>
<text x="285.3" y="194.2">A2</text>
<text x="294.2" y="194.2">SCL</text>
<text x="301.8" y="196">5</text>
<text x="301.8" y="192.5">6</text>
<text x="339.4" y="195.5">SDA</text>
<text x="204.2" y="201.3">3</text>
<text x="207.7" y="199.5">1Z</text>
<text x="207.7" y="203.1">2Z</text>
<text x="218.7" y="203.1">4E</text>
<text x="218.7" y="199.5">1E</text>
<text x="224.2" y="201.3">12 V_SWITCH1</text>
<text x="52" y="206.2">1</text>
<text x="52" y="209.8">2</text>
<text x="56.4" y="204.8">1</text>
<text x="56.4" y="208.4">2</text>
<text x="97.8" y="206.2">1</text>
<text x="97.8" y="209.8">2</text>
<text x="102.3" y="204.8">1</text>
<text x="102.3" y="208.4">2</text>
<text x="108.3" y="207.8">SPI2_SCK</text>
<text x="108.3" y="204.3">SPI2_CS</text>
<text x="193" y="204.3">VIDEO14</text>
<text x="204.2" y="208.4">5</text>
<text x="207.7" y="206.6">2Y</text>
<text x="218.7" y="206.6">4Y</text>
<text x="224.2" y="208.4">10 AUDIO</text>
<text x="224.2" y="204.8">11 AUDIO1</text>
<text x="52" y="213.3">3</text>
<text x="56.4" y="211.9">3</text>
<text x="56.4" y="215.4">4</text>
<text x="64.2" y="214.9">VIDEO0</text>
<text x="97.8" y="213.3">3</text>
<text x="102.3" y="211.9">3</text>
<text x="102.3" y="215.4">4</text>
<text x="108.3" y="211.3">SPI2_MOSI</text>
<text x="204.2" y="211.9">6</text>
<text x="207.7" y="210.1">2E</text>
<text x="207.7" y="213.6">3E</text>
<text x="218.5" y="213.6">3Z</text>
<text x="218.5" y="210.1">4Z</text>
<text x="224.2" y="215.4">8</text>
<text x="224.2" y="211.9">9</text>
<text x="230" y="214.9">AUDIO0</text>
<text x="323.5" y="214.9">FAN_N</text>
<text x="52" y="216.8">4</text>
<text x="52" y="220.3">5</text>
<text x="56.4" y="218.9">5</text>
<text x="64.2" y="221.9">VIDEO1</text>
<text x="97.8" y="216.8">4</text>
<text x="97.8" y="220.3">5</text>
<text x="102.3" y="218.9">5</text>
<text x="218.7" y="217.2">3Y</text>
<text x="52" y="223.9">6</text>
<text x="52" y="227.4">7</text>
<text x="56.4" y="222.5">6</text>
<text x="56.4" y="226">7</text>
<text x="97.8" y="223.9">6</text>
<text x="97.8" y="227.4">7</text>
<text x="102.3" y="222.5">6</text>
<text x="102.3" y="226">7</text>
<text x="282.9" y="227.2">FAN_PWM</text>
<text x="52" y="230.9">8</text>
<text x="56.4" y="229.5">8</text>
<text x="56.4" y="233">9</text>
<text x="64.2" y="229">AUDIO0</text>
<text x="64.2" y="232.5">AUDIO1</text>
<text x="97.8" y="230.9">8</text>
<text x="102.3" y="229.5">8</text>
<text x="102.3" y="233">9</text>
<text x="110.1" y="229">BEEP</text>
<text x="110.1" y="232.5">AD_RSSI0</text>
<text x="49.9" y="238">10</text>
<text x="52" y="234.5">9</text>
<text x="56.4" y="236.6">10</text>
<text x="64.2" y="236">VIDEO_OUT</text>
<text x="95.8" y="238">10</text>
<text x="97.8" y="234.5">9</text>
<text x="102.3" y="236.6">10</text>
<text x="110.1" y="239.6">AD_RSSI1</text>
<text x="49.9" y="241.5">11</text>
<text x="49.9" y="245">12</text>
<text x="56.4" y="240.1">11</text>
<text x="56.4" y="243.6">12</text>
<text x="64.2" y="243.1">AUDIO</text>
<text x="95.8" y="241.5">11</text>
<text x="95.8" y="245">12</text>
<text x="102.3" y="240.1">11</text>
<text x="102.3" y="243.6">12</text>
<text x="166.5" y="243.1">VIDEO_OUT</text>
<text x="204.2" y="240.1">1</text>
<text x="204.2" y="243.6">2</text>
<text x="207.7" y="241.9">NC</text>
<text x="207.7" y="245.4">OUT GND</text>
<text x="204.2" y="247.2">3</text>
<text x="207.7" y="248.9">NC</text>
<text x="219" y="248.9">IN</text>
<text x="224.2" y="247.2">4 VIDEO</text>
</g>
<g font-size="3.2" fill="#f00">
<text x="311.8" y="51.4">1</text>
<text x="315.3" y="53.1">VDDA</text>
<text x="311.8" y="58.4">3</text>
<text x="370.6" y="58.4">46</text>
<text x="311.8" y="61.9">4</text>
<text x="311.8" y="65.5">5</text>
<text x="315.3" y="60.2">VDDA3P3</text>
<text x="315.3" y="63.7">VDDA3P3</text>
<text x="359.9" y="60.2">VDDA</text>
<text x="315.3" y="67.2">SENSOR_VP</text>
<text x="359.9" y="70.8">VDDA</text>
<text x="370.6" y="69">43</text>
<text x="347.6" y="91.9">VDD3P3_CPU</text>
<text x="370.6" y="90.2">37</text>
<text x="309.8" y="114.9">19</text>
<text x="315.3" y="116.6">VDD3P3_RTC</text>
<text x="351.6" y="130.7">VDD_SDIO</text>
<text x="370.6" y="129">26</text>
<text x="87.5" y="139.6">10</text>
<text x="93" y="141.3">VCC</text>
<text x="301.8" y="185.4">8</text>
<text x="293.7" y="187.2">VCC</text>
<text x="216.1" y="196">VCC</text>
<text x="224.2" y="194.2">14</text>
<text x="215.6" y="241.9">VDD</text>
<text x="224.2" y="240.1">6</text>
</g>
<g font-size="3.2">
<text x="341.8" y="48" transform="rotate(-90 341.8 48)">49</text>
<text x="343.6" y="56.8" transform="rotate(-90 343.6 56.8)">GND</text>
<text x="89.5" y="132.5">8</text>
<text x="93" y="134.3">GND</text>
<text x="87.5" y="150.1">13</text>
<text x="93" y="151.9">GND</text>
<text x="281.8" y="196">4</text>
<text x="285.3" y="197.8">GND SDA</text>
<text x="204.2" y="215.4">7</text>
<text x="207.7" y="217.2">GND</text>
<text x="224.2" y="243.6">5</text>
</g>
</svg>
